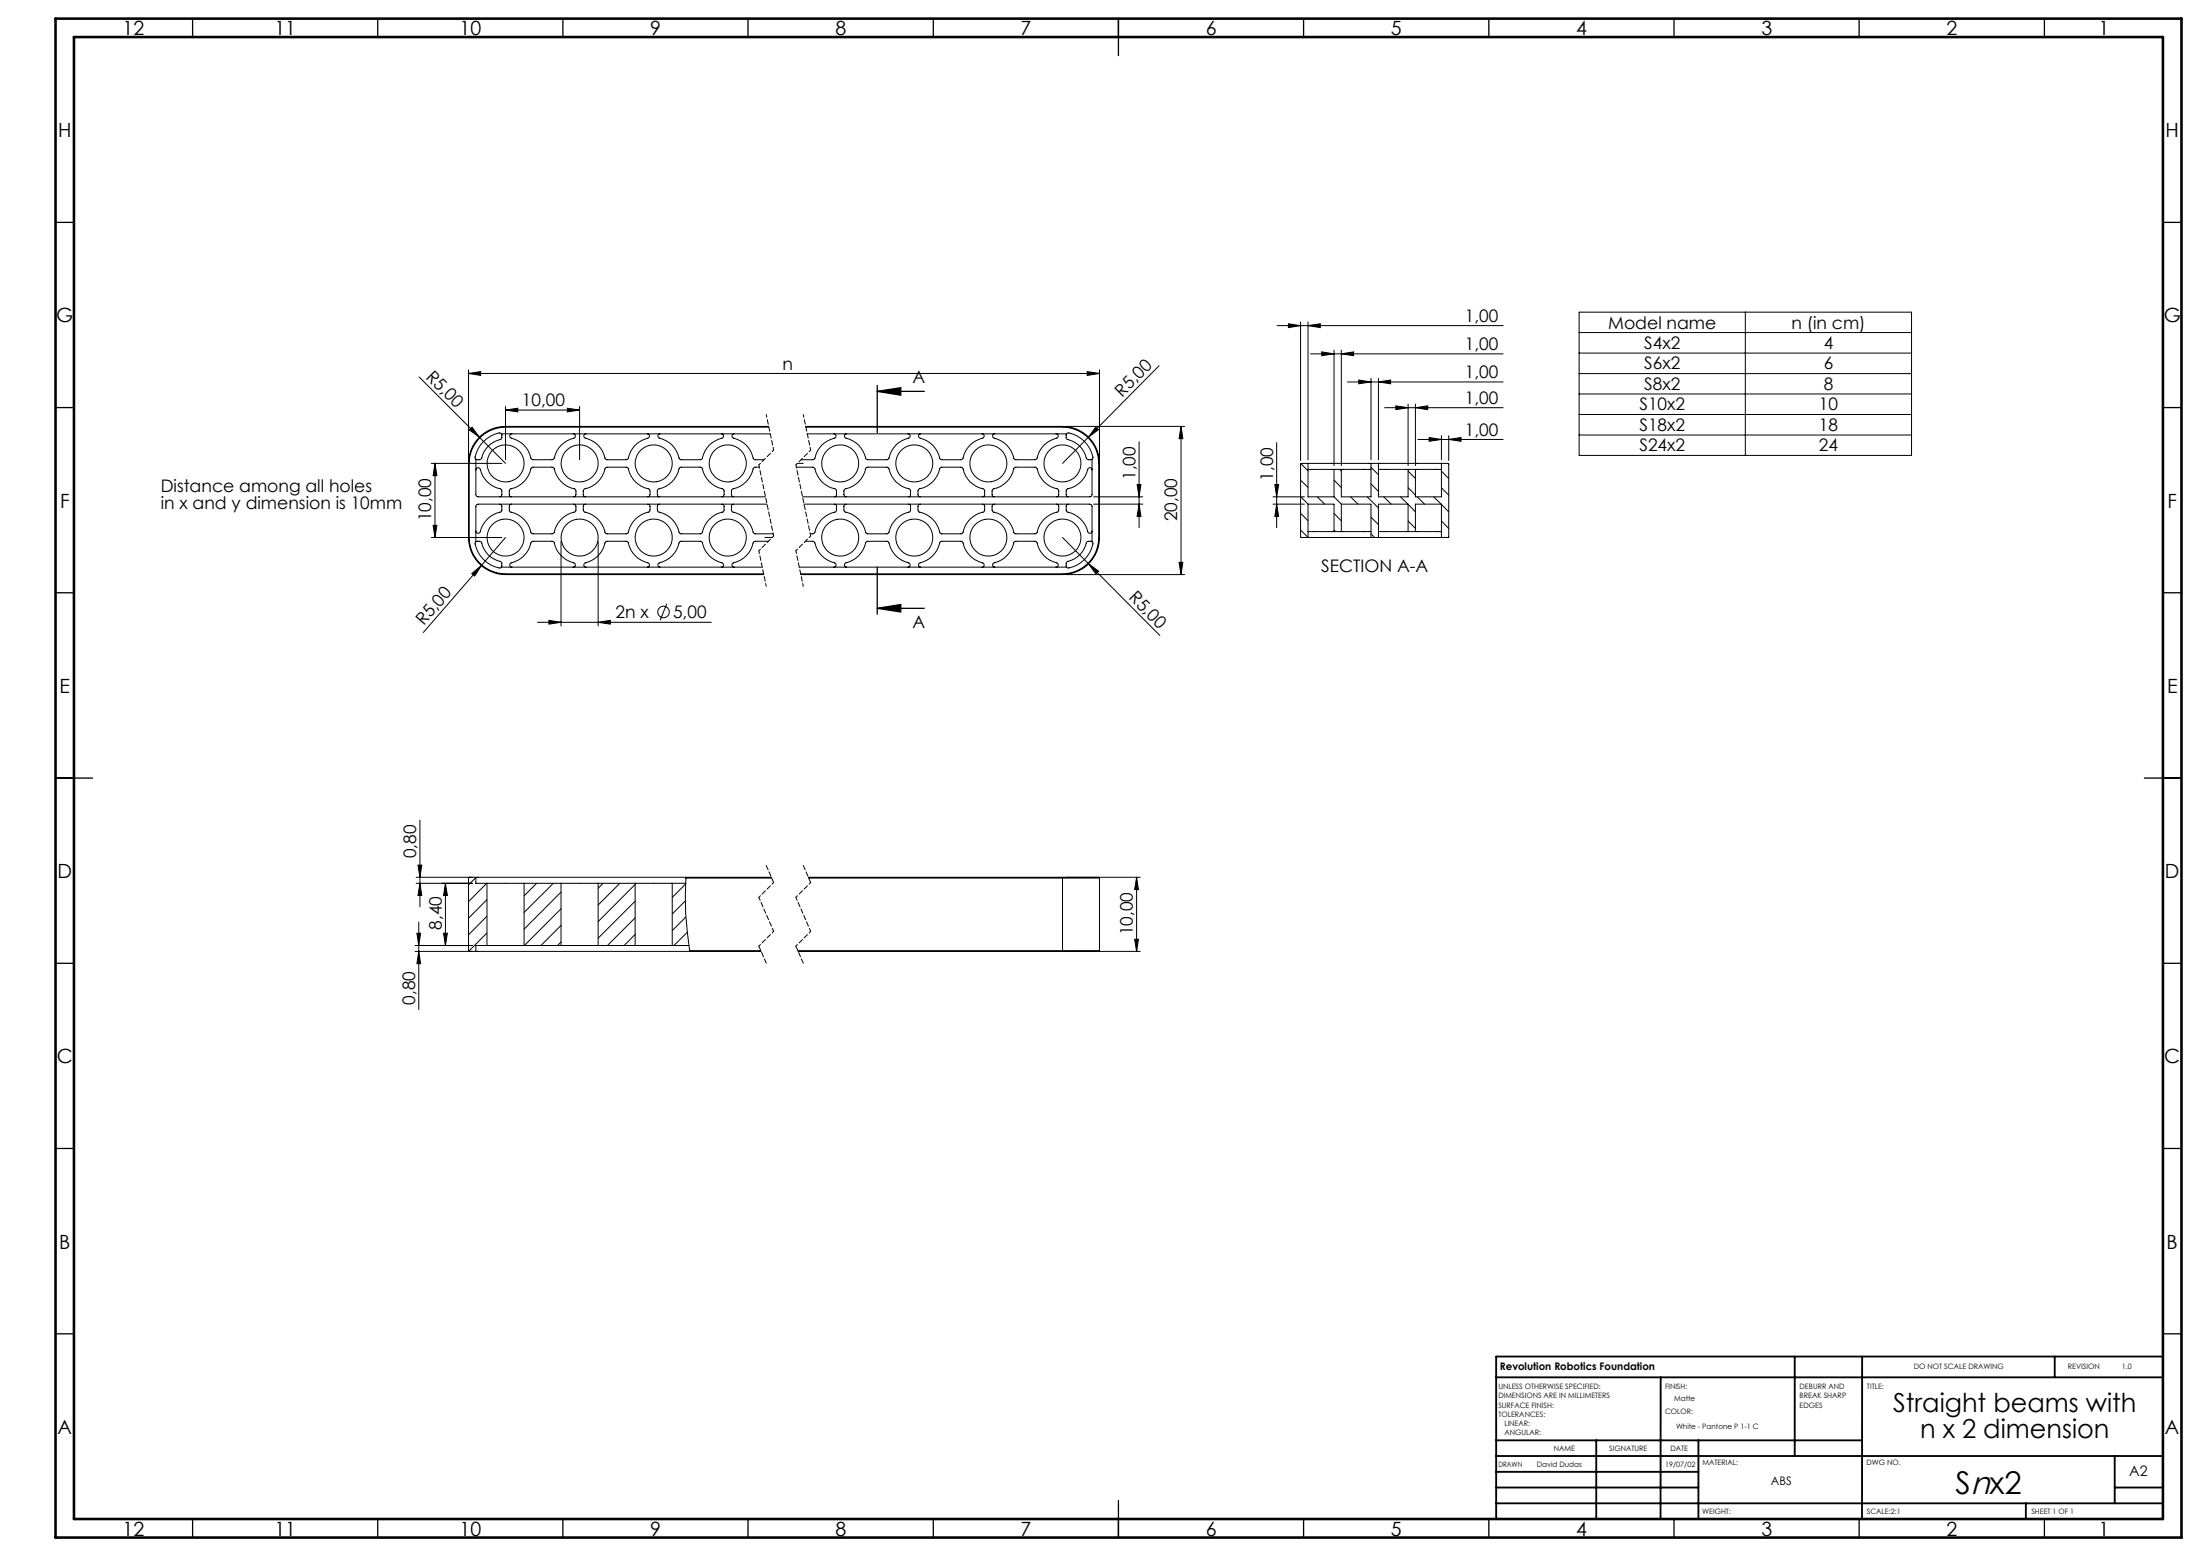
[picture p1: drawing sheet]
<svg xmlns="http://www.w3.org/2000/svg" width="594mm" height="420mm" viewBox="0 0 594 420" stroke-linecap="round" stroke-linejoin="round" font-family="sans-serif">
<g fill="none" stroke="#000" stroke-width=".27">
<path d="M126.5 99.8v24.3M296.9 99.8v24.3M312.9 98.7l-19 19.3M344.8 87.9h61M347.9 87.4l3.3 .5-3.3 .5zM351.2 86.9v37.4M353.2 87.9l3.3-.5v1zM353.2 86.9v37.2M353.8 95.5h52M356.9 95l3.3 .5-3.3 .5zM360.2 94.5v31.2M362.2 95.5l3.3-.5v1z"/>
<path d="M362.2 94.5v31.2M426.4 84.3h89.7v38.6h-89.7zM426.4 89.8h89.7M426.4 95.3h89.7M471.2 84.3v38.6M113.1 101.7l23.4 23.4M126.5 100.8l3.3-.5v1zM126.5 100.8h170.4M126.7 116l.8-.7 1.9 2.7zM135.4 117.1l-.2-.2a7.8 7.8 0 0 0-6.9 6.9l.2 .2M135.4 117.1l.1 .3-.1 1a7.4 7.4 0 0 0-5.5 5.5l-1.4 .1M135.4 117.1h72.6"/>
<path d="M136.5 115.3a9.8 9.8 0 0 0-9.8 9.8M136.5 115.1a10 10 0 0 0-10 10M136.5 115.1v.2M136.5 115.1h71M136.5 115.3h71.1M136.5 110.7l3.3-.5v1zM136.5 109.7v14.4M136.5 110.7h20M138.2 117.1a.59 .59 0 0 0-.6 .5 .59 .59 0 0 0 .5 .7 7.7 7.7 0 0 1 5.4 5.6l5.7 .2 .3-.2a7.7 7.7 0 0 1 5.8-5.8v-.7l-.5-.3M153.2 110.2l3.3 .5-3.3 .5zM156.5 109.7v14.4M158.2 117.1a.59 .59 0 0 0-.6 .5 .59 .59 0 0 0 .5 .7 7.7 7.7 0 0 1 5.4 5.6l5.7 .2 .3-.2a7.7 7.7 0 0 1 5.8-5.8v-.7l-.5-.3"/>
<path d="M178.2 117.1a.59 .59 0 0 0-.6 .5 .59 .59 0 0 0 .5 .7 7.7 7.7 0 0 1 5.5 5.6l5.6 .2 .3-.2a7.7 7.7 0 0 1 5.8-5.8v-.7l-.5-.3M198.2 117.1a.59 .59 0 0 0-.6 .5 .59 .59 0 0 0 .5 .7 7.7 7.7 0 0 1 5.5 5.6l2.7 .2M217.5 115.1h69.4M217.6 115.3h69.3M217.9 117.1h70.1M225.1 117.1a.59 .59 0 0 1 .6 .5 .59 .59 0 0 1-.4 .7 7.7 7.7 0 0 0-5.5 5.6l-3.5 .2M228.6 117.1a.59 .59 0 0 0-.6 .5 .59 .59 0 0 0 .5 .7 7.9 7.9 0 0 1 5.4 5.6l5.6 .2 .4-.2a7.7 7.7 0 0 1 5.7-5.8l.1-.7-.6-.3M248.6 117.1a.59 .59 0 0 0-.6 .5 .59 .59 0 0 0 .5 .7 7.9 7.9 0 0 1 5.4 5.6l5.6 .2 .4-.2a7.7 7.7 0 0 1 5.7-5.8l.1-.7-.6-.3M268.6 117.1a.59 .59 0 0 0-.6 .5 .59 .59 0 0 0 .5 .7 7.4 7.4 0 0 1 5.3 5.6l.4 .2h5.3l.4-.2a7.7 7.7 0 0 1 5.7-5.8l.1-.7-.6-.3M286.9 115.1a10 10 0 0 1 10 10M286.9 115.3a9.8 9.8 0 0 1 9.8 9.8M286.9 115.1v.2"/>
<path d="M287.9 115.1h32M288 117.1l.2-.2a7.8 7.8 0 0 1 6.8 6.9l-.1 .2M288 117.1v1.3a7.4 7.4 0 0 1 5.5 5.5l1.4 .1M293.5 100.3l3.4 .5-3.4 .5zM293.9 118l-7 7.1M295.8 115.3l.8 .7-2.7 2zM307.6 119.2v23.2M318.9 115.1v40M318.9 115.1l.5 3.3h-1.1zM344.7 119.5v22.9M363.8 103.1h42M366.9 102.6l3.3 .5-3.3 .5z"/>
<path d="M370.2 102.1v22M372.2 103.1l3.3-.5v1zM372.2 102.1v22M373.8 110h32M376.9 109.6l3.3 .4-3.3 .6zM380.2 109.1v16.6M382.2 110l3.3-.4v1zM382.2 109.1v16.6M382.8 118.6h23M385.9 118.1l3.3 .5-3.3 .5zM389.2 117.6v6.5M391.2 118.6l3.3-.5v1z"/>
<path d="M391.2 117.6v6.7M426.4 100.8h89.7M426.4 106.3h89.7M426.4 111.9h89.7M426.4 117.4h89.7M116.5 125.1h19M117.4 125.1l.6 3.3h-1.1zM117.4 125.1v20M126.5 125.1h.2M126.5 125.1v20M126.7 125.1v20M128.5 124v9.5l.2 .4 .4 .2h77.6"/>
<path d="M128.5 126.8a.61 .61 0 0 1 .5-.6 .61 .61 0 0 1 .7 .5 7.7 7.7 0 0 0 5.7 5.4l.1 1.6-.6 .4M134.9 136.1l.6 .4v1.3l-.2 .3a7.3 7.3 0 0 0-5.7 5.6l-.6 .3-.3-.2-.2-.4M138.1 134.1l-.4-.2-.2-.3 .1-1.5a7.8 7.8 0 0 0 5.9-5.9l.3-.1 5.6 .1a7.8 7.8 0 0 0 6 5.9l.1 1.4-.2 .4-.4 .2M138.1 136.1l-.4 .2-.2 .3v1.2l.2 .3a7.6 7.6 0 0 1 5.8 5.9l5.7 .1 .3-.2a7.5 7.5 0 0 1 5.8-5.8l.2-.3v-1.1l-.2-.4-.4-.2M158.1 134.1l-.4-.2-.2-.4 .1-1.4a7.8 7.8 0 0 0 5.9-5.9l.3-.1 5.6 .1a7.8 7.8 0 0 0 6 5.9l.1 1.4-.2 .4-.4 .2M158.1 136.1l-.4 .2-.2 .4v1l.2 .4a7.6 7.6 0 0 1 5.8 5.9l5.7 .1 .3-.2a7.5 7.5 0 0 1 5.8-5.8l.2-.4v-1l-.2-.4-.4-.2M178.1 134.1l-.4-.2-.2-.4 .1-1.4a7.8 7.8 0 0 0 6-5.9l.2-.1 5.6 .1a7.8 7.8 0 0 0 6 5.9l.1 1.4-.2 .4-.4 .2M178.1 136.1l-.4 .2-.2 .4v1l.2 .4a7.6 7.6 0 0 1 5.9 5.9l5.6 .1 .3-.2a7.5 7.5 0 0 1 5.8-5.8l.2-.4v-1l-.2-.4-.4-.2M198.1 136.1l-.4 .2-.2 .4v1l.2 .4a7.6 7.6 0 0 1 5.9 5.9l5.1 .1M205 126.1l-1.4 .1a7.8 7.8 0 0 1-6 5.9l-.1 1.4 .2 .4 .4 .2M207.1 136.1h-78l-.4 .2-.2 .4v9.5M215 126.1l4.8 .1a7.7 7.7 0 0 0 5.9 5.9l.1 1.5-.2 .4-.4 .1"/>
<path d="M217.1 136.1h77.2l.3 .1 .3 .4v9.6M225.2 136.1l.4 .1 .2 .4v1.2l-.1 .3a7.5 7.5 0 0 0-5.9 5.9l-1 .1M228.5 134.1l-.6-.5 .1-1.5a7.8 7.8 0 0 0 5.9-5.9l.3-.1 5.6 .1a7.7 7.7 0 0 0 5.9 5.9l.2 1.5-.3 .4-.3 .1M228.5 136.1l-.6 .5v1.2l.2 .3a7.6 7.6 0 0 1 5.8 5.9l5.6 .1 .4-.2a7.4 7.4 0 0 1 5.8-5.8l.2-.3v-1.2l-.3-.4-.3-.1M248.5 134.1l-.6-.5 .1-1.5a7.8 7.8 0 0 0 5.9-5.9l.3-.1 5.6 .1a7.7 7.7 0 0 0 5.9 5.9l.2 1.5-.3 .4-.3 .1M248.5 136.1l-.6 .5v1.2l.2 .3a7.6 7.6 0 0 1 5.8 5.9l5.6 .1 .4-.2a7.4 7.4 0 0 1 5.8-5.8l.2-.3v-1.2l-.3-.4-.3-.1M268.5 134.1l-.6-.5v-1.2l.2-.3a7.4 7.4 0 0 0 5.7-5.8l.4-.2 5.6 .1a7.7 7.7 0 0 0 5.9 5.9l.2 1.5-.3 .4-.3 .1M268.5 136.1l-.6 .5v1.2l.2 .3a7.4 7.4 0 0 1 5.7 5.8l.4 .2h5.3l.4-.2a7.4 7.4 0 0 1 5.7-5.8l.3-.3v-1.2l-.3-.4-.3-.1M288.5 136.1l-.4 .1-.2 .4v1.2l.2 .3a7.4 7.4 0 0 1 5.7 5.6l.5 .3 .4-.2 .2-.4M294.9 124v9.6l-.3 .4-.3 .1h-77.6M294.9 126.8a.59 .59 0 0 0-.6-.6 .59 .59 0 0 0-.6 .5 7.7 7.7 0 0 1-5.7 5.4l-.1 1.5 .2 .4 .4 .1M295.3 134.1h13.2"/>
<path d="M295.3 136.1h13.2M296.7 125.1h.2M296.7 125.1v20M296.9 125.1v20M307 130.8h1l-.4 3.3zM307.6 136.1l.4 3.3h-1zM343.7 134.1h8.5M343.7 136.1h8.5M344.2 130.8h1l-.5 3.3zM344.7 136.1l.5 3.3h-1zM351.2 138.6l2 2M351.2 134.1l2 2"/>
<path d="M351.2 129.6l2 2M351.2 125.1l2 2M353.2 125.1h-1.8l-.2 .2v19.6l.1 .2h1.9M353.2 126.7h7M353.2 125.1h17M353.2 125.1v9h7M355.7 134.1l2 2M360.2 126.7v7.4M360.2 126.7h2M360.2 138.6l2 2M360.2 134.1l2 2M360.2 129.6l2 2"/>
<path d="M361.7 126.7l.5 .4M362.2 126.7h8M362.2 136.1v7.4M362.2 136.1h8v9M364.7 134.1l2 2M369.1 134.1l3.1 3M370.2 125.1v9h-8v-7.4M370.2 125.1h2M370.2 139.6l2 2M370.2 130.6l2 2M370.2 126.1l2 2M372.2 126.7h8"/>
<path d="M372.2 125.1h17M372.2 125.1v9h8v-7.4M373.6 134.1l2 2M378.1 134.1l2 2M380.2 126.7h2M380.2 136.1l2 2M380.2 131.6l2 2M380.2 127.2l2 2M382.2 126.7h7M382.6 134.1l2 2M387.1 134.1l2 2M389.2 125.1l2 .1v19.8l-2 .1"/>
<path d="M389.2 125.1v9h-7v-7.4M389.2 136.2l2 2M389.2 131.7l2 1.9M389.2 127.2l2 2M116.5 145.1h19M116.9 141.8h1.1l-.6 3.3zM126.5 145.1h.2M126.5 145.1a10 10 0 0 0 10 10M126.7 145.1a9.8 9.8 0 0 0 9.8 9.8M127.4 154.8l2.6-2.1-1.8 2.8zM128.5 146.2l-.2 .2a7.8 7.8 0 0 0 6.9 6.9l.2-.2M128.5 146.2h1.4a7.4 7.4 0 0 0 5.5 5.5l.1 .3-.1 1.1"/>
<path d="M130 152.7l-15.7 18M135.4 153.1h70.4M136.5 154.9v.2M136.5 145.1l-6.5 7.6M136.5 155.1h69.7M136.5 154.9h69.7M138.2 153.1a.59 .59 0 0 1-.6-.5 .59 .59 0 0 1 .5-.7 7.7 7.7 0 0 0 5.4-5.7l5.7-.1 .3 .2a7.7 7.7 0 0 0 5.8 5.8v.7l-.5 .3M151.5 146.1v22.9M158.2 153.1a.59 .59 0 0 1-.6-.5 .59 .59 0 0 1 .5-.7 7.7 7.7 0 0 0 5.4-5.7l5.7-.1 .3 .2a7.7 7.7 0 0 0 5.8 5.8v.7l-.5 .3M161.5 146.1v22.9M178.2 153.1a.59 .59 0 0 1-.6-.5 .59 .59 0 0 1 .5-.7 7.7 7.7 0 0 0 5.5-5.7l5.6-.1 .3 .2a7.7 7.7 0 0 0 5.8 5.8v.7l-.5 .3M207.5 146.1h-3.7l-.3 .2a7.7 7.7 0 0 1-5.8 5.8v.7l.5 .3"/>
<path d="M215.8 153.1h72.2M216.1 154.9h70.8M216.2 155.1h70.7M217.5 146.1h2l.4 .2a7.7 7.7 0 0 0 5.7 5.8l.1 .7-.6 .3M228.6 153.1a.59 .59 0 0 1-.6-.5 .59 .59 0 0 1 .5-.7 7.9 7.9 0 0 0 5.4-5.7l5.6-.1 .4 .2a7.7 7.7 0 0 0 5.7 5.8l.1 .7-.6 .3M248.6 153.1a.59 .59 0 0 1-.6-.5 .59 .59 0 0 1 .5-.7 7.9 7.9 0 0 0 5.4-5.7l5.6-.1 .4 .2a7.7 7.7 0 0 0 5.7 5.8l.1 .7-.6 .3M268.6 153.1a.59 .59 0 0 1-.6-.5 .59 .59 0 0 1 .5-.7 7.4 7.4 0 0 0 5.3-5.6l.4-.2h5.3l.4 .2a7.7 7.7 0 0 0 5.7 5.8l.1 .7-.6 .3M286.9 145.1l7 7.1M286.9 154.9v.2M287.9 155.1h32M293.9 152.2l2.7 2-.7 .7zM293.9 152.2l19.3 19.3"/>
<path d="M294.9 146.2l.1 .2a7.8 7.8 0 0 1-6.8 6.9l-.2-.2M294.9 146.2h-1.4a7.4 7.4 0 0 1-5.5 5.5v1.4M296.7 145.1a9.7 9.7 0 0 1-9.8 9.8M296.7 145.1h.2M296.9 145.1a10 10 0 0 1-10 10M318.3 151.8h1.1l-.5 3.3zM351.2 143.1l2 1.9M353.2 143.5h7M353.2 145.1h17M360.2 143.5v-7.4h-7v9M360.2 143.5h2M360.2 143.1l.4 .4"/>
<path d="M362.2 143.5h8M370.2 145.1h2M370.2 144.1l1 1M372.2 143.5h8M372.2 145.1h17M380.2 143.5v-7.4h-8v9M380.2 143.5h2M380.2 140.6l2 2M382.2 143.5h7M382.2 143.5v-7.4h7v9M389.2 140.6l2 2M145.1 168h47"/>
<path d="M148.2 167.4l3.3 .6-3.3 .5zM161.5 168l3.3-.6v1.1zM180 163l-1.7 4.4M112.4 238.4h15.1M112.9 233.5h1l-.5 3.3zM113.4 221.4v23.4M113.4 238.4l.5 3.3h-1zM120.3 238.4v16.8M120.3 238.4l.5 3.3h-1zM126.7 236.8l-.2 .1v19.8l.2 .1M128.5 236.9l-2 1.9M128.5 236.8h79.7"/>
<path d="M128.5 236.8h-16.1M128.5 236.8v1.6h3M131.4 238.4l-4.9 5M131.5 238.4h10M131.5 238.4v16.8M141.5 238.4h10M141.5 238.4v16.8M144.9 238.4l-3.4 3.4M149.4 238.4l-7.9 7.9M151.5 238.4h10M151.5 238.4v16.8M161.5 238.4v16.8"/>
<path d="M161.5 238.4h10M162.8 238.4l-1.3 1.4M167.4 238.4l-5.9 5.9M171.5 238.7l-10 10.1M171.5 238.4h10M171.5 238.4v16.8M181.5 238.4h3.6M181.5 238.4v16.8M185.1 238.6l-3.6 3.6M185.2 237a86.6 86.6 0 0 0 1 19.6M185.2 236.8v.2M185.2 237h23.2"/>
<path d="M218.3 236.8h68.6M218.3 237h68.6M286.9 236.8v.2M286.9 237h10M286.9 236.8h9.8l.2 .2M286.9 237v19.6M287.9 236.8h20M296.9 237v19.6M306.9 236.8v20M306.9 236.8l.5 3.3h-1zM112.1 255.2h15.4M112.6 251.9h1l-.5 3.3z"/>
<path d="M113.1 248.9v23.6M113.1 256.8l.5 3.3h-1zM119.8 251.9h1l-.5 3.3zM128.5 256.8h77M128.5 256.8h-16.4M131.5 251.8l-5 5M131.5 242.8l-5 5M131.5 247.3l-5 5M131.5 255.2h10M131.5 255.2h-3v1.6M141.5 255.2h10M151.5 249.8l-5.5 5.4"/>
<path d="M151.5 240.8l-10 10M151.5 245.3l-9.9 9.9M151.5 254.3l-1 .9M151.5 255.2h10M161.5 255.2h10M171.5 243.3l-10 9.9M171.5 247.7l-7.5 7.5M171.5 252.2l-3 3M171.5 255.2h10M181.5 255.2h4.5M185 243.2l-3.5 3.5M185.2 247.5l-3.7 3.7"/>
<path d="M185.6 251.6l-3.6 3.6M186.2 256.6v.2M186.2 256.6h19.2M215.4 256.6h71.5M215.5 256.8h71.4M286.9 256.6v.2M286.9 256.6h10M287.9 256.8h20M296.9 256.6l-.1 .2h-9.9M306.4 253.5h1l-.5 3.3z"/>
<circle cx="136.5" cy="125.1" r="5"/>
<circle cx="156.5" cy="125.1" r="5"/>
<circle cx="176.5" cy="125.1" r="5"/>
<circle cx="196.5" cy="125.1" r="5"/>
<circle cx="226.9" cy="125.1" r="5"/>
<circle cx="246.9" cy="125.1" r="5"/>
<circle cx="266.9" cy="125.1" r="5"/>
<circle cx="286.9" cy="125.1" r="5"/>
<circle cx="136.5" cy="145.1" r="5"/>
<circle cx="156.5" cy="145.1" r="5"/>
<circle cx="176.5" cy="145.1" r="5"/>
<circle cx="196.5" cy="145.1" r="5"/>
<circle cx="226.9" cy="145.1" r="5"/>
<circle cx="246.9" cy="145.1" r="5"/>
<circle cx="266.9" cy="145.1" r="5"/>
<circle cx="286.9" cy="145.1" r="5"/>
<circle cx="179.1" cy="165.2" r="1.55"/>
</g>
<g fill="none" stroke="#000" stroke-width=".35">
<path d="M52 5v5M102 5v5M152 5v5M202 5v5M252 5v5M302 5v10M352 5v5M402 5v5M452 5v5M502 5v5M552 5v5M15 60h5"/>
<path d="M584 60h5M15 110h5M236.9 105.6l6.3-.9v2zM236.9 105.6h12.7M236.9 104.1v12.7M584 110h5M236.9 153.1v12.7M15 160h5M236.9 164.2l6.3-1v2zM236.9 164.2h12.7M584 160h5M15 210h10"/>
<path d="M579 210h10M15 260h5M584 260h5M15 310h5M584 310h5M15 360h5M584 360h5M52 410v5M102 410v5M152 410v5M202 410v5M252 410v5"/>
<path d="M302 405v10M352 410v5M402 410v5M452 410v5M502 410v5M552 410v5"/>
</g>
<path d="M215.3 125.1h1.6M208.5 145.1h-2" fill="none" stroke="#000" stroke-width=".27" stroke-dasharray="15.2 1.3 1.3 1.3"/>
<path d="M206.9 233.6l2 4.6M216.9 233.6l2 4.6M204.9 255.4l2 4.6M214.9 255.4l2 4.6" fill="none" stroke="#000" stroke-width=".27" stroke-dasharray="1.3 .6"/>
<path d="M208.9 121.5l-4 4M218.9 121.5l-4 4M208.9 144.7l-4 4M218.9 144.7l-4 4M208.9 238.2l-4 4M218.9 238.2l-4 4M208.9 251.4l-4 4M218.9 251.4l-4 4" fill="none" stroke="#000" stroke-width=".27" stroke-dasharray="1.3 .6" stroke-dashoffset=".7"/>
<path d="M204.9 125.5l4 19.2M214.9 125.5l4 19.2M204.9 242.2l4 9.2M214.9 242.2l4 9.2" fill="none" stroke="#000" stroke-width=".27" stroke-dasharray="1.3 .6" stroke-dashoffset=".4"/>
<path d="M206.9 111.9l2 9.6M216.9 111.9l2 9.6M204.9 148.7l2 9.6M214.9 148.7l2 9.6" fill="none" stroke="#000" stroke-width=".27" stroke-dasharray="1.3 .6" stroke-dashoffset=".5"/>
<g fill="none" stroke="#000" stroke-width=".5">
<path d="M404 371.8h180M448.4 371.8l-.1 38.3M484.6 366.2v26.8M502.8 366.2l-.1 43.9M554.8 366.2v5.6M584 366.2h-180v43.8M404 388.8h98.8M404 397.3h54.6M404 393h180M431 388.8v21.2M458.6 388.8v21.2M571 393v12.8"/>
<path d="M404 405.8h180M404 401.5h54.6M547 405.8v4.2M571 401.5h13"/>
</g>
<path d="M15 5h574v410h-574zM20 10h564v400h-564z" fill="none" stroke="#000" stroke-width=".7"/>
<g fill="#000">
<path d="M126.7 116l.8-.7 1.9 2.7zM295.8 115.3l.8 .7-2.7 2zM127.4 154.8l2.6-2.1-1.8 2.8zM293.9 152.2l2.7 2-.7 .7z"/>
<path d="M347.9 87.4l3.3 .5-3.3 .5zM353.2 87.9l3.3-.5v1z"/>
<path d="M356.9 95l3.3 .5-3.3 .5zM362.2 95.5l3.3-.5v1z"/>
<path d="M126.5 100.8l3.3-.5v1zM293.5 100.3l3.4 .5-3.4 .5z"/>
<path d="M136.5 110.7l3.3-.5v1zM153.2 110.2l3.3 .5-3.3 .5z"/>
<path d="M236.9 105.6l6.3-.9v2zM236.9 164.2l6.3-1v2z"/>
<path d="M318.9 115.1l.5 3.3h-1.1zM318.3 151.8h1.1l-.5 3.3zM307 130.8h1l-.4 3.3zM307.6 136.1l.4 3.3h-1z"/>
<path d="M366.9 102.6l3.3 .5-3.3 .5zM372.2 103.1l3.3-.5v1z"/>
<path d="M376.9 109.6l3.3 .4-3.3 .6zM382.2 110l3.3-.4v1z"/>
<path d="M385.9 118.1l3.3 .5-3.3 .5zM391.2 118.6l3.3-.5v1z"/>
<path d="M117.4 125.1l.6 3.3h-1.1zM116.9 141.8h1.1l-.6 3.3z"/>
<path d="M344.2 130.8h1l-.5 3.3zM344.7 136.1l.5 3.3h-1z"/>
<path d="M148.2 167.4l3.3 .6-3.3 .5zM161.5 168l3.3-.6v1.1z"/>
<path d="M306.9 236.8l.5 3.3h-1zM306.4 253.5h1l-.5 3.3zM120.3 238.4l.5 3.3h-1zM119.8 251.9h1l-.5 3.3zM112.9 233.5h1l-.5 3.3zM113.4 238.4l.5 3.3h-1zM112.6 251.9h1l-.5 3.3zM113.1 256.8l.5 3.3h-1z"/>
</g>
<text font-size="8.5" x="528" y="403.2">Snx2</text>
<g font-size="7.1">
<text x="511.1" y="381">Straight beams with</text>
<text x="518.4" y="388.1">n x 2 dimension</text>
</g>
<g font-size="5.3">
<text x="33.1" y="9.5">12</text>
<text x="74.1" y="9.5">11</text>
<text x="124.1" y="9.5">10</text>
<text x="175.6" y="9.5">9</text>
<text x="225.6" y="9.5">8</text>
<text x="275.6" y="9.5">7</text>
<text x="325.6" y="9.5">6</text>
<text x="375.6" y="9.5">5</text>
<text x="425.6" y="9.5">4</text>
<text x="475.6" y="9.5">3</text>
<text x="525.6" y="9.5">2</text>
<text x="566.6" y="9.5">1</text>
<text x="15.7" y="37">H</text>
<text x="584.7" y="37">H</text>
<text x="15.2" y="87">G</text>
<text x="584.2" y="87">G</text>
<text x="16.2" y="137">F</text>
<text x="585.2" y="137">F</text>
<text x="16.1" y="187">E</text>
<text x="585.1" y="187">E</text>
<text x="15.5" y="237">D</text>
<text x="584.5" y="237">D</text>
<text x="15.4" y="287">C</text>
<text x="584.4" y="287">C</text>
<text x="16" y="337">B</text>
<text x="585" y="337">B</text>
<text x="15.5" y="387">A</text>
<text x="584.5" y="387">A</text>
<text x="33.1" y="414.5">12</text>
<text x="74.1" y="414.5">11</text>
<text x="124.1" y="414.5">10</text>
<text x="175.6" y="414.5">9</text>
<text x="225.6" y="414.5">8</text>
<text x="275.6" y="414.5">7</text>
<text x="325.6" y="414.5">6</text>
<text x="375.6" y="414.5">5</text>
<text x="425.6" y="414.5">4</text>
<text x="475.6" y="414.5">3</text>
<text x="525.6" y="414.5">2</text>
<text x="566.6" y="414.5">1</text>
</g>
<g font-size="4.7">
<text x="395.5" y="86.9">1,00</text>
<text x="434.2" y="88.7">Model name</text>
<text x="483.7" y="88.7">n (in cm)</text>
<text x="395.5" y="94.5">1,00</text>
<text x="443.9" y="94.2">S4x2</text>
<text x="492.4" y="94.2">4</text>
<text x="114.8" y="101.9" transform="rotate(45 114.8 101.9)">R5,00</text>
<text x="211.2" y="99.8">n</text>
<text x="443.9" y="99.7">S6x2</text>
<text x="492.4" y="99.7">6</text>
<text x="246.4" y="103.4">A</text>
<text x="303" y="107.4" transform="rotate(-45 303 107.4)">R5,00</text>
<text x="395.5" y="102.1">1,00</text>
<text x="443.9" y="105.3">S8x2</text>
<text x="492.4" y="105.3">8</text>
<text x="140.9" y="109.7">10,00</text>
<text x="395.5" y="109">1,00</text>
<text x="442.7" y="110.8">S10x2</text>
<text x="491.1" y="110.8">10</text>
<text x="395.5" y="117.6">1,00</text>
<text x="442.7" y="116.3">S18x2</text>
<text x="491.1" y="116.3">18</text>
<text x="442.7" y="121.8">S24x2</text>
<text x="491.1" y="121.8">24</text>
<text x="306.5" y="129.5" transform="rotate(-90 306.5 129.5)">1,00</text>
<text x="343.7" y="129.8" transform="rotate(-90 343.7 129.8)">1,00</text>
<text x="43.4" y="132.8">Distance among all holes</text>
<text x="43.4" y="137.4">in x and y dimension is 10mm</text>
<text x="116.5" y="140.7" transform="rotate(-90 116.5 140.7)">10,00</text>
<text x="317.9" y="140.7" transform="rotate(-90 317.9 140.7)">20,00</text>
<text x="356.7" y="154.3">SECTION A-A</text>
<text x="304.6" y="161.5" transform="rotate(45 304.6 161.5)">R5,00</text>
<text x="166.2" y="166.9">2n x</text>
<text x="181.7" y="166.9">5,00</text>
<text x="114.4" y="169.1" transform="rotate(-49 114.4 169.1)">R5,00</text>
<text x="246.4" y="169.6">A</text>
<text x="112.4" y="231.7" transform="rotate(-90 112.4 231.7)">0,80</text>
<text x="119.3" y="250.9" transform="rotate(-90 119.3 250.9)">8,40</text>
<text x="305.9" y="252.4" transform="rotate(-90 305.9 252.4)">10,00</text>
<text x="112.1" y="271.2" transform="rotate(-90 112.1 271.2)">0,80</text>
</g>
<text font-size="3.9" x="574.9" y="398.5">A2</text>
<text font-size="3.2" x="478.2" y="400.9">ABS</text>
<text font-size="2.8" x="405" y="369.9">Revolution Robotics Foundation</text>
<g font-size="2">
<text x="516.7" y="369.6">DO NOT SCALE DRAWING</text>
<text x="558.3" y="369.6">REVISION</text>
<text x="572.9" y="369.6">1.0</text>
<text x="404.6" y="374.9">UNLESS OTHERWISE SPECIFIED:</text>
<text x="404.6" y="377.4">DIMENSIONS ARE IN MILLIMETERS</text>
<text x="449.6" y="374.9">FINISH:</text>
<text x="485.9" y="374.9">DEBURR AND</text>
<text x="485.9" y="377.4">BREAK SHARP</text>
<text x="504.1" y="374.9">TITLE:</text>
<text x="404.6" y="379.9">SURFACE FINISH:</text>
<text x="404.6" y="382.4">TOLERANCES:</text>
<text x="449.6" y="381.8">COLOR:</text>
<text x="452" y="378.3">Matte</text>
<text x="485.9" y="379.9">EDGES</text>
<text x="406.2" y="384.9">LINEAR:</text>
<text x="406.2" y="387.4">ANGULAR:</text>
<text x="452.5" y="385.7">White - Pantone P 1-1 C</text>
<text x="404.6" y="396">DRAWN</text>
<text x="414.9" y="396">David Dudas</text>
<text x="419.5" y="391.8">NAME</text>
<text x="434.5" y="391.7">SIGNATURE</text>
<text x="449.6" y="395.9">19/07/02</text>
<text x="451" y="391.7">DATE</text>
<text x="459.6" y="395.5">MATERIAL:</text>
<text x="504" y="395.5">DWG NO.</text>
<text x="459.6" y="408.5">WEIGHT:</text>
<text x="504.1" y="408.6">SCALE:2:1</text>
<text x="548.5" y="408.6">SHEET 1 OF 1</text>
</g>
</svg>
